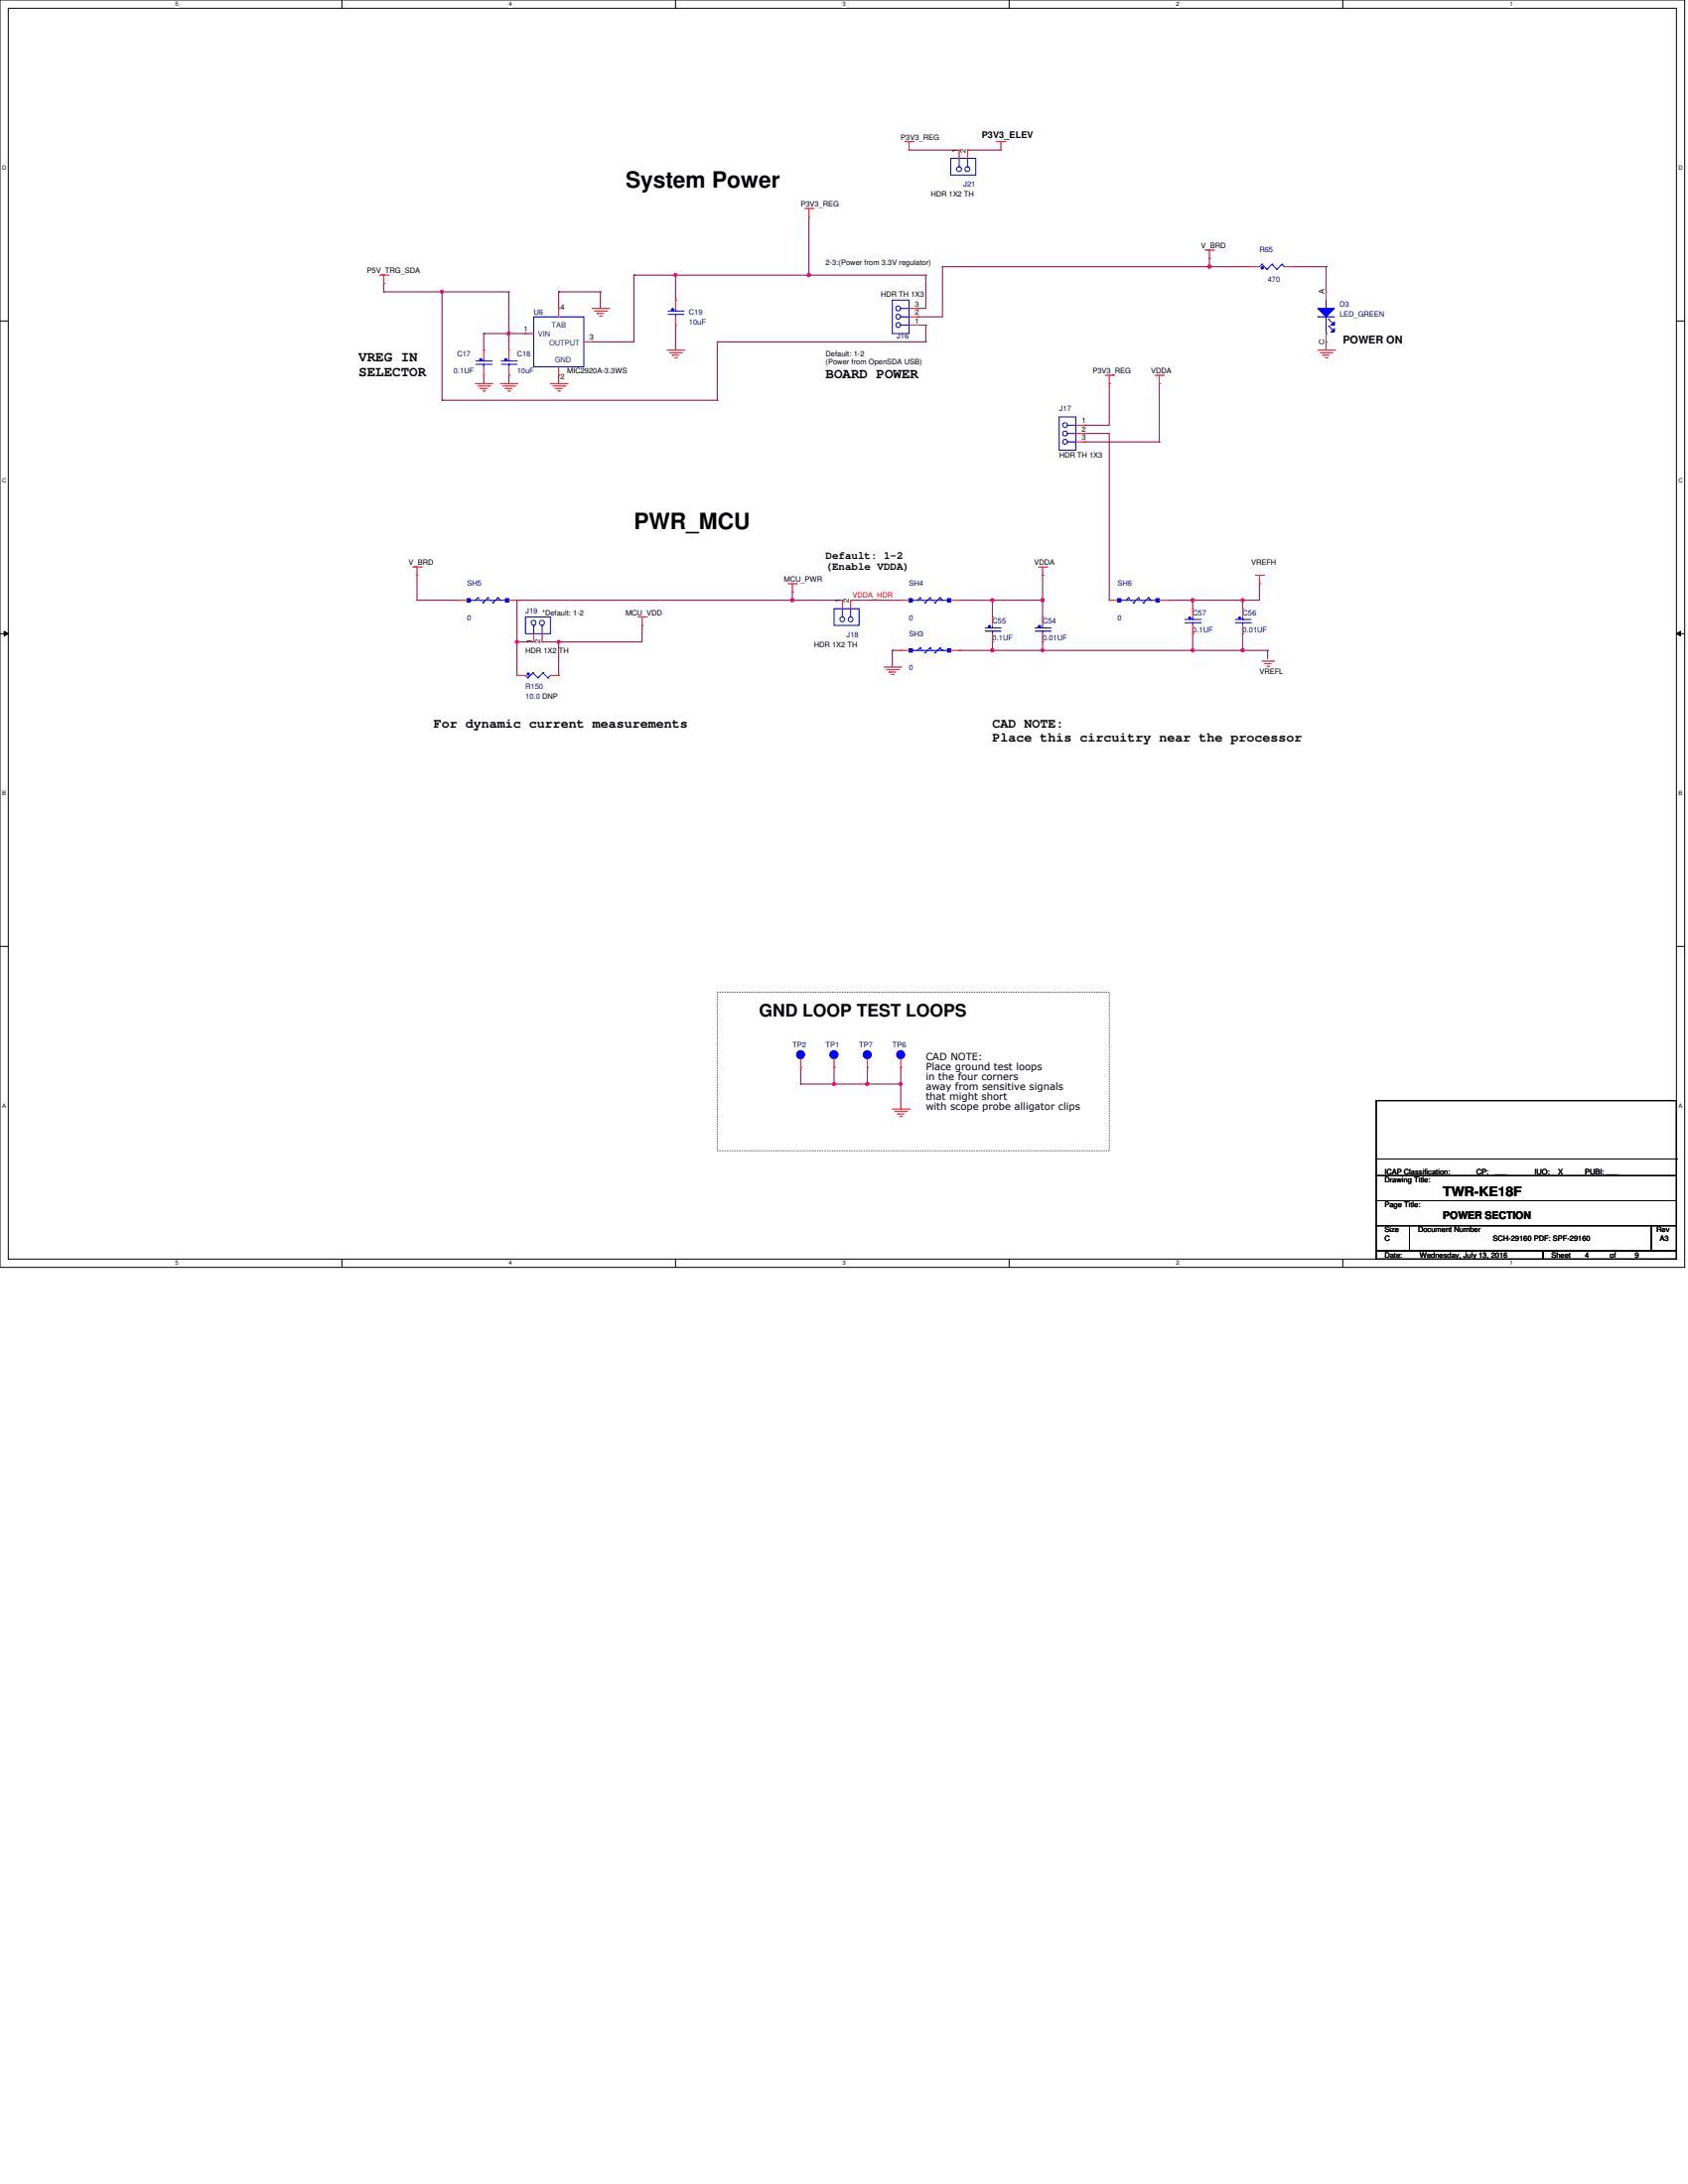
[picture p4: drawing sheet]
<svg xmlns="http://www.w3.org/2000/svg" width="216mm" height="279mm" viewBox="0 0 216 279" stroke-linecap="round" stroke-linejoin="round" font-family="sans-serif">
<path d="M0 0h215.5v162.1h-215.5zM1.1 1.1h213.3v160h-213.3z" fill="none" stroke="#000" stroke-width=".13"/>
<g fill="#fff">
<path d="M22.4 .1h.4v.9h-.4z"/>
<path d="M22.4 161.2h.4v.8h-.4z"/>
</g>
<path d="M43.7 0v1.1M43.7 161.1v1" fill="none" stroke="#000" stroke-width=".13"/>
<g fill="#fff">
<path d="M65.1 .1h.4v.9h-.4z"/>
<path d="M65.1 161.2h.4v.8h-.4z"/>
</g>
<path d="M86.4 0v1.1M86.4 161.1v1" fill="none" stroke="#000" stroke-width=".13"/>
<g fill="#fff">
<path d="M107.7 .1h.4v.9h-.4z"/>
<path d="M107.7 161.2h.4v.8h-.4z"/>
</g>
<path d="M129.1 0v1.1M129.1 161.1v1" fill="none" stroke="#000" stroke-width=".13"/>
<g fill="#fff">
<path d="M150.4 .1h.4v.9h-.4z"/>
<path d="M150.4 161.2h.4v.8h-.4z"/>
</g>
<path d="M171.7 0v1.1M171.7 161.1v1" fill="none" stroke="#000" stroke-width=".13"/>
<g fill="#fff">
<path d="M193.1 .1h.4v.9h-.4z"/>
<path d="M193.1 161.2h.4v.8h-.4z"/>
<path d="M.3 21.1h.5v.8h-.5z"/>
<path d="M214.7 21.1h.5v.8h-.5z"/>
<path d="M.3 61.1h.5v.8h-.5z"/>
<path d="M214.7 61.1h.5v.8h-.5z"/>
</g>
<path d="M0 41.1h1.1M214.4 41.1h1.1" fill="none" stroke="#000" stroke-width=".13"/>
<g fill="#fff">
<path d="M.3 101.1h.5v.8h-.5z"/>
<path d="M214.7 101.1h.5v.8h-.5z"/>
</g>
<path d="M0 81.1h1.1M.5 80.8l.6 .3-.6 .3zM214.4 81.1l.5-.3v.6zM214.4 81.1h1.1" fill="none" stroke="#000" stroke-width=".13"/>
<path d="M.5 80.8l.6 .3-.6 .3zM214.4 81.1l.5-.3v.6z" fill="#000"/>
<g fill="#fff">
<path d="M.3 141.1h.5v.8h-.5z"/>
<path d="M214.7 141.1h.5v.8h-.5z"/>
</g>
<path d="M0 121.1h1.1M91.7 126.9h50.2v20.3h-50.2zM214.4 121.1h1.1" fill="none" stroke="#000" stroke-width=".13"/>
<path d="M66.1 76.8h35.2M101.3 76.8h.1" fill="none" stroke="#800040" stroke-width=".13"/>
<circle cx="101.3" cy="76.8" r=".2" fill="#f0f"/>
<circle cx="101.3" cy="76.8" r=".2" fill="none" stroke="#f0f" stroke-width=".13"/>
<path d="M53.3 76.8h.1M53.3 73.6v3.2M126.9 76.8h.1M126.9 76.8h6.4M126.9 76.8v2.1M133.3 76.8h.1M158.9 76.8h.1M158.9 76.8h2.2" fill="none" stroke="#800040" stroke-width=".13"/>
<circle cx="126.9" cy="76.8" r=".2" fill="#f0f"/>
<circle cx="126.9" cy="76.8" r=".2" fill="none" stroke="#f0f" stroke-width=".13"/>
<path d="M133.3 76.8h.1M133.3 76.8v2.1M133.3 82.1h.1M133.3 82.1v1.1" fill="none" stroke="#800040" stroke-width=".13"/>
<circle cx="133.3" cy="76.8" r=".2" fill="#f0f"/>
<circle cx="133.3" cy="76.8" r=".2" fill="none" stroke="#f0f" stroke-width=".13"/>
<path d="M133.3 73.6h.1M133.3 73.6v3.2M114.1 83.2h.1M114.1 83.2h1.1M114.1 83.2v2.1M126.9 83.2h.1M126.9 83.2h6.4" fill="none" stroke="#800040" stroke-width=".13"/>
<circle cx="126.9" cy="83.2" r=".2" fill="#f0f"/>
<circle cx="126.9" cy="83.2" r=".2" fill="none" stroke="#f0f" stroke-width=".13"/>
<path d="M149.4 76.8h.1M149.4 76.8h3.1M152.5 76.8h.1M152.5 76.8v1.1M158.9 76.8h.1M158.9 76.8v1.1M133.3 83.2h19.2M152.5 83.2h.1M158.9 83.2h.1M158.9 83.2h3.2M162.1 83.2h.1M162.1 83.2v1.1" fill="none" stroke="#800040" stroke-width=".13"/>
<circle cx="133.3" cy="83.2" r=".2" fill="#f0f"/>
<circle cx="133.3" cy="83.2" r=".2" fill="none" stroke="#f0f" stroke-width=".13"/>
<path d="M152.5 76.8h6.4M158.9 76.8h.1" fill="none" stroke="#800040" stroke-width=".13"/>
<circle cx="152.5" cy="76.8" r=".2" fill="#f0f"/>
<circle cx="152.5" cy="76.8" r=".2" fill="none" stroke="#f0f" stroke-width=".13"/>
<circle cx="158.9" cy="76.8" r=".2" fill="#f0f"/>
<circle cx="158.9" cy="76.8" r=".2" fill="none" stroke="#f0f" stroke-width=".13"/>
<path d="M158.9 81.1h.1M158.9 81.1v2.1" fill="none" stroke="#800040" stroke-width=".13"/>
<circle cx="158.9" cy="83.2" r=".2" fill="#f0f"/>
<circle cx="158.9" cy="83.2" r=".2" fill="none" stroke="#f0f" stroke-width=".13"/>
<g fill="none" stroke="#800040" stroke-width=".13">
<path d="M101.3 76.8h.1M101.3 76.8h6.4M108.8 76.8h.1M108.8 76.8h6.4M161.1 74.7h.1M161.1 74.7v2.1M122.7 83.2h.1M126.9 82.1h.1M126.9 82.1v1.1h-4.2M152.5 83.2h.1M152.5 81.1h.1M152.5 83.2h6.4"/>
<path d="M152.5 81.1v2.1"/>
</g>
<circle cx="152.5" cy="83.2" r=".2" fill="#f0f"/>
<circle cx="152.5" cy="83.2" r=".2" fill="none" stroke="#f0f" stroke-width=".13"/>
<path d="M102.4 136.5h.1M102.4 138.7h.1M102.4 136.5v2.2M106.7 136.5h.1M106.7 138.7h.1M106.7 136.5v2.2M110.9 136.5h.1M110.9 136.5v2.2h-8.5" fill="none" stroke="#800040" stroke-width=".13"/>
<circle cx="110.9" cy="138.7" r=".2" fill="#f0f"/>
<circle cx="110.9" cy="138.7" r=".2" fill="none" stroke="#f0f" stroke-width=".13"/>
<circle cx="106.7" cy="138.7" r=".2" fill="#f0f"/>
<circle cx="106.7" cy="138.7" r=".2" fill="none" stroke="#f0f" stroke-width=".13"/>
<path d="M115.2 136.5h.1M115.2 136.5v2.2" fill="none" stroke="#800040" stroke-width=".13"/>
<circle cx="115.2" cy="138.7" r=".2" fill="#f0f"/>
<circle cx="115.2" cy="138.7" r=".2" fill="none" stroke="#f0f" stroke-width=".13"/>
<path d="M81.1 35.2h.1M81.1 35.2h5.3M101.3 75.7h.1M101.3 75.7v1.1M110.9 138.7h.1M110.9 138.7h4.3M115.2 138.7h.1M115.2 138.7v3.2" fill="none" stroke="#800040" stroke-width=".13"/>
<circle cx="86.4" cy="35.2" r=".2" fill="#f0f"/>
<circle cx="86.4" cy="35.2" r=".2" fill="none" stroke="#f0f" stroke-width=".13"/>
<path d="M71.5 37.3h.1M71.5 37.3h5.3M71.5 37.3v2.2M76.8 37.3h.1M76.8 37.3v2.2M120.5 34.1h34.2M154.7 34.1h.1M71.5 48h.1M71.5 48v1.1" fill="none" stroke="#800040" stroke-width=".13"/>
<circle cx="154.7" cy="34.1" r=".2" fill="#f0f"/>
<circle cx="154.7" cy="34.1" r=".2" fill="none" stroke="#f0f" stroke-width=".13"/>
<path d="M65.1 37.3h.1M65.1 37.3v5.4M81.1 35.2h.1M81.1 35.2v8.5h-5.4M154.7 33.1h.1M154.7 33.1v1M65.1 48h.1M65.1 48v1.1M75.7 43.7h.1M91.7 43.7h26.7M118.4 43.7h.1" fill="none" stroke="#800040" stroke-width=".13"/>
<circle cx="65.1" cy="42.7" r=".2" fill="#f0f"/>
<circle cx="65.1" cy="42.7" r=".2" fill="none" stroke="#f0f" stroke-width=".13"/>
<path d="M49.1 36.3h.1M49.1 37.3h.1M49.1 36.3v1M49.1 37.3h7.4M65.1 42.7h.1M65.1 42.7v2.1" fill="none" stroke="#800040" stroke-width=".13"/>
<circle cx="56.5" cy="37.3" r=".2" fill="#f0f"/>
<circle cx="56.5" cy="37.3" r=".2" fill="none" stroke="#f0f" stroke-width=".13"/>
<g fill="none" stroke="#800040" stroke-width=".13">
<path d="M56.5 37.3h.1M56.5 37.3h8.6M103.5 35.2h.1M103.5 27.7v7.5M53.3 76.8h5.4M58.7 76.8h.1M122.7 76.8h.1M122.7 76.8h4.2M66.1 82.1h.1M66.1 82.1v4.3M66.1 82.1h2.2M71.5 82.1h.1"/>
<path d="M71.5 82.1h10.6"/>
</g>
<circle cx="71.4" cy="82.1" r=".2" fill="#f0f"/>
<circle cx="71.4" cy="82.1" r=".2" fill="none" stroke="#f0f" stroke-width=".13"/>
<path d="M66.1 76.8h.1M66.1 76.8v5.3M69.3 82.1h.1M69.3 82.1h2.2" fill="none" stroke="#800040" stroke-width=".13"/>
<circle cx="66.1" cy="82.1" r=".2" fill="#f0f"/>
<circle cx="66.1" cy="82.1" r=".2" fill="none" stroke="#f0f" stroke-width=".13"/>
<g fill="none" stroke="#800040" stroke-width=".13">
<path d="M56.5 37.3v13.9M103.5 35.2h.1M103.5 35.2h14.9M118.4 35.2h.1M118.4 35.2v4.3M120.5 34.1h.1M120.5 34.1v6.4h-3.2M169.6 34.1h.1M169.6 34.1v3.2M56.5 51.2h.1M56.5 51.2h35.2M61.9 42.7h.1"/>
<path d="M61.9 49.1h.1M61.9 44.8h.1M61.9 42.7h3.2M61.9 42.7v2.1M61.9 48v1.1M91.7 51.2h.1M91.7 43.7h.1M91.7 43.7v7.5M117.3 40.5h.1M117.3 41.6h.1M117.3 41.6h1.1M118.4 41.6h.1"/>
<path d="M118.4 41.6v2.1M169.6 43.7h.1M169.6 43.7v1.1"/>
</g>
<circle cx="103.5" cy="35.2" r=".2" fill="#f0f"/>
<circle cx="103.5" cy="35.2" r=".2" fill="none" stroke="#f0f" stroke-width=".13"/>
<g fill="none" stroke="#800040" stroke-width=".13">
<path d="M116.3 19.2h.1M116.3 19.2h6.4M123.7 19.2h.1M123.7 19.2h4.3M86.4 35.2h.1M86.4 38.4h.1M86.4 35.2h17.1M86.4 35.2v3.2M117.3 39.5h.1M117.3 39.5h1.1M154.7 34.1h.1M154.7 34.1h5.3"/>
<path d="M165.4 34.1h4.2M169.6 34.1h.1M65.1 42.7h2.1M67.2 42.7h.1M86.4 41.6h.1M86.4 41.6v3.2M138.7 54.4h.1M138.7 55.5h.1M138.7 56.5h.1M138.7 55.5h3.2v21.3M138.7 56.5h9.6M141.9 49.1h.1"/>
<path d="M141.9 49.1v5.3h-3.2M148.3 56.5h.1M148.3 49.1v7.4M141.9 76.8h.1M71.5 86.4h.1M71.5 82.1v4.3M82.1 80h.1M82.1 80v2.1"/>
</g>
<g fill="none" stroke="#f00" stroke-width=".13">
<path d="M115.7 18.1h1.1M116.3 19.2h.1M116.3 18.1v1.1M116.8 18.1h.1M122.7 19.2h.1M122.7 19.2v1.1M123.7 19.2h.1M123.7 19.2v1.1M127.5 18.1h1M128 19.2h.1M128 18.1v1.1M128.5 18.1h.1"/>
<path d="M48.5 35.2h1.1M49.1 36.3h.1M49.1 35.2v1.1M49.6 35.2h.1M75.7 39.5h2.2M76.1 39.8h1.5M77.6 39.8h.1M77.9 39.5h.1M102.9 26.7h1.1M103.5 27.7h.1M103.5 26.7v1M104 26.7h.1"/>
<path d="M154.1 32h1.1M154.7 33.1h.1M154.7 32v1.1M155.2 32h.1M60.8 49.1h2.1M61.1 49.4h1.5M61.4 49.7h.1M61.4 49.7h.9M61.8 50h.2M62 50h.1M62.6 49.4h.1M62.9 49.1h.1"/>
<path d="M64 49.1h2.1M64.3 49.4h1.5M64.6 49.7h.1M64.6 49.7h.9M65 50h.2M65.2 50h.1M65.8 49.4h.1M66.1 49.1h.1M70.4 49.1h2.1M70.7 49.4h1.5M71 49.7h.1M71 49.7h.9"/>
<path d="M71.4 50h.2M71.6 50h.1M72.2 49.4h.1M72.5 49.1h.1M76.4 40.1h.1M76.4 40.1h.8M76.7 40.4h.2M76.9 40.4h.1M85.3 44.8h2.2M85.7 45.1h1.4M86 45.4h.1M86 45.4h.8"/>
<path d="M86.3 45.8h.2M86.5 45.8h.1M87.1 45.1h.1M87.5 44.8h.1M141.4 48h1M141.9 49.1h.1M141.9 48v1.1M142.4 48h.1M147.7 48h1.1M148.3 49.1h.1M148.3 48v1.1M148.8 48h.1"/>
<path d="M168.6 44.8h2.1M168.9 45.1h1.4M169.2 45.4h.1M169.2 45.4h.8M169.5 45.8h.2M169.7 45.8h.1M170.3 45.1h.1M170.7 44.8h.1M52.8 72.5h1.1M53.3 73.6h.1M53.3 72.5v1.1M53.9 72.5h.1"/>
<path d="M81.6 78.9h1.1M82.1 78.9v1.1M82.7 78.9h.1M100.8 74.7h1.1M101.3 75.7h.1M101.3 74.7v1M101.9 74.7h.1M132.8 72.5h1.1M133.3 73.6h.1M133.3 72.5v1.1M133.9 72.5h.1M160.5 73.6h1.1"/>
<path d="M161.1 74.7h.1M161.1 73.6v1.1M161.6 73.6h.1M82.1 80h.1M113.1 85.3h2.1M113.4 85.7h1.5M113.7 86h.1M113.7 86h.9M114 86.3h.2M114.2 86.3h.1M114.9 85.7h.1M115.2 85.3h.1"/>
<path d="M161.4 84.6h1.5M161.7 84.9h.1M161.7 84.9h.9M162 85.2h.2M162.2 85.2h.1M162.9 84.6h.1M114.1 141.9h2.2M114.5 142.2h1.5M114.8 142.5h.1M114.8 142.5h.8M115.1 142.8h.2M115.3 142.8h.1"/>
<path d="M116 142.2h.1M116.3 141.9h.1"/>
</g>
<path d="M176 150.4h38.4v3.2h-38.4zM176 153.6h38.4v3.2h-38.4zM176 156.8h4.3v3.2h-4.3zM176 140.8h38.4v9.6h-38.4zM176 148.3h38.4M180.3 156.8h30.9v3.2h-30.9zM211.2 156.8h3.2v3.2h-3.2zM214.4 148.3h.1M176 160h21.4v1.1h-21.4zM197.4 160h17v1.1h-17z" fill="none" stroke="#000" stroke-width=".13"/>
<g fill="none" stroke="#00f" stroke-width=".13">
<path d="M121.6 20.3h3.2v2.1h-3.2zM122.7 21.3h.1M122.7 20.3v1M123.7 21.3h.1M123.7 20.3v1M60.8 76.8h.1M60.8 76.8h3.2M61.1 76.5h.1M61.1 76.5l-.3 .3M62.4 76.5h.1M62.4 76.5l-.6 .6M63.7 76.5h.1"/>
<path d="M63.7 76.5l-.7 .6M63.7 76.5l.3 .3M64 76.8h.1"/>
<circle cx="122.7" cy="21.6" r=".31"/>
<circle cx="123.7" cy="21.6" r=".31"/>
</g>
<path d="M61.1 76.5l.7 .6M61.8 77.1h.1M62.4 76.5l.6 .6M63 77.1h.1" fill="none" stroke="#00f" stroke-width=".13" stroke-dasharray=".2 .2 0 .2 0 .2"/>
<path d="M59.7 76.6h.5v.4h-.5z" fill-rule="evenodd" fill="#00f"/>
<path d="M59.7 76.6h.5v.4h-.5zM60.2 76.8h.1M60.2 76.8h.6M64 76.8h.6M64.6 76.8h.1" fill="none" stroke="#00f" stroke-width=".13"/>
<path d="M64.6 76.6h.5v.4h-.5z" fill-rule="evenodd" fill="#00f"/>
<path d="M64.6 76.6h.5v.4h-.5zM158 79.7h1.9M158 79.2h1.9M158.9 79.7h.1M158.9 79.7v.3M159.9 79.7h.1M159.9 79.2h.1" fill="none" stroke="#00f" stroke-width=".13"/>
<path d="M58.7 76.8h.1M58.7 76.8h1M65.1 76.8h1M66.1 76.8h.1" fill="none" stroke="#f00" stroke-width=".13"/>
<circle cx="158.6" cy="79.1" r=".15" fill="#00f"/>
<g fill="none" stroke="#00f" stroke-width=".13">
<path d="M114.1 38.4h2.2v4.3h-2.2zM115.2 39.5h.1M115.2 39.5h1.1M115.2 41.6h.1M115.2 40.5h.1M115.2 41.6h1.1M115.2 40.5h1.1M158.9 79.2h.1M158.9 78.9v.3M117.3 83.2h.1M117.3 83.2h3.2M117.7 82.9h.1"/>
<path d="M117.7 82.9l-.4 .3M118.9 82.9h.1M118.9 82.9l-.6 .6M120.2 82.9h.1M120.2 82.9l-.6 .6M120.2 82.9l.3 .3M120.5 83.2h.1"/>
<circle cx="114.9" cy="39.5" r=".32"/>
<circle cx="114.9" cy="41.6" r=".31"/>
<circle cx="114.9" cy="40.5" r=".31"/>
<circle cx="158.6" cy="79.1" r=".15"/>
</g>
<path d="M116.3 39.5h1M117.3 39.5h.1M116.3 41.6h1M116.3 40.5h1M117.3 41.6h.1M117.3 40.5h.1M158.9 77.9h.1M158.9 77.9v1M158.9 81.1h.1M158.9 80v1.1" fill="none" stroke="#f00" stroke-width=".13"/>
<path d="M117.7 82.9l.6 .6M118.3 83.5h.1M118.9 82.9l.7 .6M119.6 83.5h.1" fill="none" stroke="#00f" stroke-width=".13" stroke-dasharray=".2 .2 0 .2 0 .2"/>
<path d="M116.3 83h.4v.4h-.4z" fill-rule="evenodd" fill="#00f"/>
<path d="M116.3 83h.4v.4h-.4zM116.7 83.2h.1M116.7 83.2h.6M120.5 83.2h.7M121.2 83.2h.1" fill="none" stroke="#00f" stroke-width=".13"/>
<path d="M121.2 83h.4v.4h-.4z" fill-rule="evenodd" fill="#00f"/>
<path d="M117.3 76.8h.1M117.3 76.8h3.2M117.7 76.5h.1M117.7 76.5l-.4 .3M118.9 76.5h.1M118.9 76.5l-.6 .6M120.2 76.5h.1M120.2 76.5l-.6 .6M120.2 76.5l.3 .3M120.5 76.8h.1M121.2 83h.4v.4h-.4z" fill="none" stroke="#00f" stroke-width=".13"/>
<path d="M115.2 83.2h.1M115.2 83.2h1.1M121.6 83.2h1.1M122.7 83.2h.1" fill="none" stroke="#f00" stroke-width=".13"/>
<path d="M117.7 76.5l.6 .6M118.3 77.1h.1M118.9 76.5l.7 .6M119.6 77.1h.1" fill="none" stroke="#00f" stroke-width=".13" stroke-dasharray=".2 .2 0 .2 0 .2"/>
<path d="M116.3 76.6h.4v.4h-.4z" fill-rule="evenodd" fill="#00f"/>
<path d="M116.3 76.6h.4v.4h-.4zM116.7 76.8h.1M116.7 76.8h.6M120.5 76.8h.7M121.2 76.8h.1" fill="none" stroke="#00f" stroke-width=".13"/>
<path d="M121.2 76.6h.4v.4h-.4z" fill-rule="evenodd" fill="#00f"/>
<path d="M121.2 76.6h.4v.4h-.4z" fill="none" stroke="#00f" stroke-width=".13"/>
<path d="M115.2 76.8h.1M115.2 76.8h1.1M121.6 76.8h1.1M122.7 76.8h.1" fill="none" stroke="#f00" stroke-width=".13"/>
<path d="M168.6 39.5h2.1l-1.1 1z" fill="#00f"/>
<path d="M168.6 39.5h2.1l-1.1 1z" fill="none" stroke="#00f" stroke-width=".13"/>
<path d="M170.2 41.6l.5-.4v.4z" fill="#00f"/>
<path d="M170.2 41.6l.5-.4v.4z" fill="none" stroke="#00f" stroke-width=".13"/>
<path d="M170.2 42.5l.5-.5v.5z" fill="#00f"/>
<g fill="none" stroke="#00f" stroke-width=".13">
<path d="M169.6 39.5h.1M169.6 38.4v1.1M168.6 40.5h.1M168.6 40.5h2.1M169.6 42.7h.1M169.6 40.5v2.2M169.9 40.9h.1M169.9 41.7h.1M169.9 40.9l.6 .5M169.9 41.7l.6 .5M170.2 42.5l.5-.5v.5zM151.6 79.7h1.9"/>
<path d="M151.6 79.2h1.9M152.5 79.7h.1M152.5 79.7v.3M153.5 79.7h.1M153.5 79.2h.1"/>
</g>
<path d="M169.6 37.3h.1M169.6 37.3v1.1M169.6 43.7h.1M169.6 42.7v1" fill="none" stroke="#f00" stroke-width=".13"/>
<circle cx="152.2" cy="79.1" r=".15" fill="#00f"/>
<g fill="none" stroke="#00f" stroke-width=".13">
<path d="M144 76.8h.1M144 76.8h3.2M144.3 76.5h.1M144.3 76.5l-.3 .3M145.6 76.5h.1M145.6 76.5l-.6 .6M146.9 76.5h.1M146.9 76.5l-.7 .6M146.9 76.5l.3 .3M147.2 76.8h.1M152.5 79.2h.1M152.5 78.9v.3"/>
<circle cx="152.2" cy="79.1" r=".15"/>
</g>
<path d="M152.5 77.9h.1M152.5 77.9v1M152.5 81.1h.1M152.5 80v1.1" fill="none" stroke="#f00" stroke-width=".13"/>
<path d="M144.3 76.5l.7 .6M145 77.1h.1M145.6 76.5l.6 .6M146.2 77.1h.1" fill="none" stroke="#00f" stroke-width=".13" stroke-dasharray=".2 .2 0 .2 0 .2"/>
<path d="M142.9 76.6h.5v.4h-.5z" fill-rule="evenodd" fill="#00f"/>
<path d="M142.9 76.6h.5v.4h-.5zM143.4 76.8h.1M143.4 76.8h.6M147.2 76.8h.6M147.8 76.8h.1" fill="none" stroke="#00f" stroke-width=".13"/>
<path d="M147.8 76.6h.5v.4h-.5z" fill-rule="evenodd" fill="#00f"/>
<g fill="none" stroke="#00f" stroke-width=".13">
<path d="M147.8 76.6h.5v.4h-.5zM67.2 86.4l.3 .3M67.5 86.7h.1M68.2 86.1h.1M68.2 86.1l-.7 .6M68.2 86.1l.6 .6M68.8 86.7h.1M69.4 86.1h.1M69.4 86.1l-.6 .6M69.4 86.1l.7 .6M70.1 86.7h.1M70.4 86.4h.1"/>
<path d="M70.4 86.4l-.3 .3"/>
</g>
<path d="M141.9 76.8h.1M141.9 76.8h1M148.3 76.8h1.1M149.4 76.8h.1" fill="none" stroke="#f00" stroke-width=".13"/>
<circle cx="67.6" cy="86.2" r=".15" fill="#00f"/>
<g fill="none" stroke="#00f" stroke-width=".13">
<path d="M68.3 40.5h6.4v6.4h-6.4zM126 80.8h1.9M126 80.3h1.9M126.9 80.8h.1M126.9 80.8v.3M127.9 80.8h.1M127.9 80.3h.1"/>
<circle cx="67.6" cy="86.2" r=".15"/>
</g>
<path d="M71.5 39.5h.1M71.5 39.5v1M67.2 42.7h.1M67.2 42.7h1.1M71.5 48h.1M71.5 46.9v1.1M74.7 43.7h1M75.7 43.7h.1M66.1 86.4h.1M66.1 86.4h1.1M70.4 86.4h1.1M71.5 86.4h.1" fill="none" stroke="#f00" stroke-width=".13"/>
<circle cx="126.6" cy="80.2" r=".15" fill="#00f"/>
<g fill="none" stroke="#00f" stroke-width=".13">
<path d="M67.2 78.9h3.2v2.2h-3.2zM68.3 80h.1M68.3 80v1.1M69.3 80h.1M69.3 80v1.1M126.9 80.3h.1M126.9 80v.3"/>
<circle cx="68.2" cy="79.7" r=".32"/>
<circle cx="69.3" cy="79.7" r=".32"/>
<circle cx="126.6" cy="80.2" r=".15"/>
</g>
<path d="M126.9 78.9h.1M126.9 78.9v1.1M68.3 82.1h.1M68.3 81.1v1M69.3 82.1h.1M69.3 81.1v1M126.9 82.1h.1M126.9 81.1v1" fill="none" stroke="#f00" stroke-width=".13"/>
<circle cx="102.4" cy="134.9" r=".52" fill="#00f"/>
<circle cx="102.4" cy="134.9" r=".52" fill="none" stroke="#00f" stroke-width=".13"/>
<path d="M102.4 136.5h.1M102.4 135.5v1" fill="none" stroke="#f00" stroke-width=".13"/>
<circle cx="106.7" cy="134.9" r=".52" fill="#00f"/>
<g fill="none" stroke="#00f" stroke-width=".13">
<path d="M60.9 46.6h1.9M60.9 46.2h1.9M61.9 46.6h.1M61.9 46.6v.3M62.8 46.6h.1M62.8 46.2h.1M135.5 53.3h2.1v4.3h-2.1zM136.5 54.4h.1M136.5 55.5h.1M136.5 56.5h.1M136.5 54.4h1.1M136.5 55.5h1.1"/>
<path d="M136.5 56.5h1.1M106.7 77.9h3.2v2.1h-3.2zM107.7 78.9h.1M107.7 77.9v1M108.8 78.9h.1M108.8 77.9v1"/>
<circle cx="136.2" cy="55.5" r=".32"/>
<circle cx="136.2" cy="56.5" r=".31"/>
<circle cx="136.2" cy="54.4" r=".31"/>
<circle cx="107.7" cy="79.2" r=".31"/>
<circle cx="108.8" cy="79.2" r=".31"/>
<circle cx="106.7" cy="134.9" r=".52"/>
</g>
<path d="M137.6 54.4h1.1M137.6 55.5h1.1M137.6 56.5h1.1M138.7 54.4h.1M138.7 55.5h.1M138.7 56.5h.1M107.7 76.8h.1M107.7 76.8v1.1M108.8 76.8h.1M108.8 76.8v1.1M106.7 136.5h.1M106.7 135.5v1" fill="none" stroke="#f00" stroke-width=".13"/>
<circle cx="61.5" cy="46" r=".15" fill="#00f"/>
<g fill="none" stroke="#00f" stroke-width=".13">
<path d="M61.9 46.2h.1M61.9 45.9v.3M64.1 46.6h1.9M64.1 46.2h1.9M65.1 46.6h.1M65.1 46.6v.3M66 46.6h.1M66 46.2h.1"/>
<circle cx="61.5" cy="46" r=".15"/>
</g>
<path d="M61.9 44.8h.1M61.9 48h.1M61.9 44.8v1.1M61.9 46.9v1.1" fill="none" stroke="#f00" stroke-width=".13"/>
<circle cx="64.7" cy="46" r=".15" fill="#00f"/>
<g fill="none" stroke="#00f" stroke-width=".13">
<path d="M65.1 46.2h.1M65.1 45.9v.3"/>
<circle cx="64.7" cy="46" r=".15"/>
</g>
<path d="M65.1 44.8h.1M65.1 48h.1M65.1 44.8v1.1M65.1 46.9v1.1" fill="none" stroke="#f00" stroke-width=".13"/>
<circle cx="110.9" cy="134.9" r=".52" fill="#00f"/>
<g fill="none" stroke="#00f" stroke-width=".13">
<path d="M161.4 33.8h.1M161.4 33.8l-.3 .3M161.4 33.8l.6 .7M162 34.5h.1M162.7 33.8h.1M162.7 33.8l-.7 .7M162.7 33.8l.6 .7M163.3 34.5h.1M164 33.8h.1M164 33.8l-.7 .7M164 33.8l.3 .3M164.3 34.1h.1"/>
<circle cx="110.9" cy="134.9" r=".52"/>
</g>
<path d="M110.9 136.5h.1M110.9 135.5v1" fill="none" stroke="#f00" stroke-width=".13"/>
<path d="M161.3 34.2h.2v.2h-.2z" fill-rule="evenodd" fill="#00f"/>
<path d="M85.4 39.8h2M87.4 39.8h.1M161.3 34.2h.2v.2h-.2zM85.4 40.2h2M86.4 40.2h.1M86.4 40.2v.3M87.4 40.2h.1" fill="none" stroke="#00f" stroke-width=".13"/>
<path d="M160 34.1h.1M160 34.1h1.1M164.3 34.1h1.1M165.4 34.1h.1" fill="none" stroke="#f00" stroke-width=".13"/>
<path d="M85.9 39.5h.2v.2h-.2z" fill-rule="evenodd" fill="#00f"/>
<path d="M85.9 39.5h.2v.2h-.2zM86.4 39.8h.1M86.4 39.5v.3M132.4 80.8h1.9M132.4 80.3h1.9M133.3 80.8h.1M133.3 80.8v.3M134.3 80.8h.1M134.3 80.3h.1" fill="none" stroke="#00f" stroke-width=".13"/>
<path d="M86.4 38.4h.1M86.4 38.4v1.1M86.4 41.6h.1M86.4 40.5v1.1" fill="none" stroke="#f00" stroke-width=".13"/>
<path d="M132.8 80.1h.3v.2h-.3z" fill-rule="evenodd" fill="#00f"/>
<path d="M132.8 80.1h.3v.2h-.3zM133.3 80.3h.1M133.3 80v.3" fill="none" stroke="#00f" stroke-width=".13"/>
<path d="M133.3 78.9h.1M133.3 78.9v1.1M133.3 82.1h.1M133.3 81.1v1" fill="none" stroke="#f00" stroke-width=".13"/>
<circle cx="115.2" cy="134.9" r=".52" fill="#00f"/>
<circle cx="115.2" cy="134.9" r=".52" fill="none" stroke="#00f" stroke-width=".13"/>
<path d="M115.2 136.5h.1M115.2 135.5v1" fill="none" stroke="#f00" stroke-width=".13"/>
<circle cx="101.3" cy="76.8" r=".2" fill="#f0f"/>
<circle cx="101.3" cy="76.8" r=".2" fill="none" stroke="#f0f" stroke-width=".13"/>
<circle cx="126.9" cy="76.8" r=".2" fill="#f0f"/>
<circle cx="126.9" cy="76.8" r=".2" fill="none" stroke="#f0f" stroke-width=".13"/>
<circle cx="133.3" cy="76.8" r=".2" fill="#f0f"/>
<circle cx="133.3" cy="76.8" r=".2" fill="none" stroke="#f0f" stroke-width=".13"/>
<circle cx="126.9" cy="83.2" r=".2" fill="#f0f"/>
<circle cx="126.9" cy="83.2" r=".2" fill="none" stroke="#f0f" stroke-width=".13"/>
<circle cx="133.3" cy="83.2" r=".2" fill="#f0f"/>
<circle cx="133.3" cy="83.2" r=".2" fill="none" stroke="#f0f" stroke-width=".13"/>
<circle cx="152.5" cy="76.8" r=".2" fill="#f0f"/>
<circle cx="152.5" cy="76.8" r=".2" fill="none" stroke="#f0f" stroke-width=".13"/>
<circle cx="158.9" cy="76.8" r=".2" fill="#f0f"/>
<circle cx="158.9" cy="76.8" r=".2" fill="none" stroke="#f0f" stroke-width=".13"/>
<circle cx="158.9" cy="83.2" r=".2" fill="#f0f"/>
<circle cx="158.9" cy="83.2" r=".2" fill="none" stroke="#f0f" stroke-width=".13"/>
<circle cx="152.5" cy="83.2" r=".2" fill="#f0f"/>
<circle cx="152.5" cy="83.2" r=".2" fill="none" stroke="#f0f" stroke-width=".13"/>
<circle cx="110.9" cy="138.7" r=".2" fill="#f0f"/>
<circle cx="110.9" cy="138.7" r=".2" fill="none" stroke="#f0f" stroke-width=".13"/>
<circle cx="106.7" cy="138.7" r=".2" fill="#f0f"/>
<circle cx="106.7" cy="138.7" r=".2" fill="none" stroke="#f0f" stroke-width=".13"/>
<circle cx="115.2" cy="138.7" r=".2" fill="#f0f"/>
<circle cx="115.2" cy="138.7" r=".2" fill="none" stroke="#f0f" stroke-width=".13"/>
<circle cx="86.4" cy="35.2" r=".2" fill="#f0f"/>
<circle cx="86.4" cy="35.2" r=".2" fill="none" stroke="#f0f" stroke-width=".13"/>
<circle cx="154.7" cy="34.1" r=".2" fill="#f0f"/>
<circle cx="154.7" cy="34.1" r=".2" fill="none" stroke="#f0f" stroke-width=".13"/>
<circle cx="65.1" cy="42.7" r=".2" fill="#f0f"/>
<circle cx="65.1" cy="42.7" r=".2" fill="none" stroke="#f0f" stroke-width=".13"/>
<circle cx="56.5" cy="37.3" r=".2" fill="#f0f"/>
<circle cx="56.5" cy="37.3" r=".2" fill="none" stroke="#f0f" stroke-width=".13"/>
<circle cx="71.4" cy="82.1" r=".2" fill="#f0f"/>
<circle cx="71.4" cy="82.1" r=".2" fill="none" stroke="#f0f" stroke-width=".13"/>
<circle cx="66.1" cy="82.1" r=".2" fill="#f0f"/>
<circle cx="66.1" cy="82.1" r=".2" fill="none" stroke="#f0f" stroke-width=".13"/>
<circle cx="103.5" cy="35.2" r=".2" fill="#f0f"/>
<circle cx="103.5" cy="35.2" r=".2" fill="none" stroke="#f0f" stroke-width=".13"/>
<g font-size="2.9">
<text x="80" y="24">System Power</text>
<text x="81.1" y="67.7">PWR_MCU</text>
</g>
<text font-size="2.2" x="97.1" y="130.1">GND LOOP TEST LOOPS</text>
<g font-size="1.8">
<text x="45.9" y="46.3">VREG IN</text>
<text x="45.9" y="48.1">SELECTOR</text>
<text x="105.6" y="48.4">BOARD POWER</text>
</g>
<g font-size="1.7">
<text x="55.5" y="93.1">For dynamic current measurements</text>
<text x="126.9" y="93.1">CAD NOTE:</text>
<text x="126.9" y="94.8">Place this circuitry near the processor</text>
<text x="184.6" y="153.1">TWR-KE18F</text>
</g>
<g font-size="1.4">
<text x="171.7" y="44">POWER ON</text>
<text x="105.6" y="71.6">Default: 1-2</text>
<text x="105.6" y="72.9">(Enable VDDA)</text>
<text x="184.6" y="156">POWER SECTION</text>
</g>
<g font-size="1.3">
<text x="118.4" y="135.7">CAD NOTE:</text>
<text x="118.4" y="137">Place ground test loops</text>
<text x="118.4" y="138.2">in the four corners</text>
<text x="118.4" y="139.5">away from sensitive signals</text>
<text x="118.4" y="140.8">that might short</text>
<text x="118.4" y="142">with scope probe alligator clips</text>
</g>
<text font-size="1.2" x="125.6" y="17.7">P3V3_ELEV</text>
<g font-size="1">
<text x="115.2" y="17.9">P3V3_REG</text>
<text x="122.4" y="19.5" transform="rotate(-90 122.4 19.5)">1</text>
<text x="123.5" y="19.5" transform="rotate(-90 123.5 19.5)">2</text>
<text x="102.4" y="26.4">P3V3_REG</text>
<text x="119" y="25.2">HDR 1X2 TH</text>
<text x="46.9" y="35">P5V_TRG_SDA</text>
<text x="105.6" y="33.9">2-3:(Power from 3.3V regulator)</text>
<text x="153.6" y="31.8">V_BRD</text>
<text x="71.7" y="39.6">4</text>
<text x="112.6" y="38">HDR TH 1X3</text>
<text x="117" y="41.4">1</text>
<text x="117" y="40.3">2</text>
<text x="117" y="39.2">3</text>
<text x="169.4" y="37.7" transform="rotate(-90 169.4 37.7)">A</text>
<text x="67" y="42.4">1</text>
<text x="72.5" y="47.8">MIC2920A-3.3WS</text>
<text x="75.4" y="43.5">3</text>
<text x="105.6" y="45.6">Default: 1-2</text>
<text x="105.6" y="46.6">(Power from OpenSDA USB)</text>
<text x="139.7" y="47.8">P3V3_REG</text>
<text x="147.2" y="47.8">VDDA</text>
<text x="169.4" y="44.1" transform="rotate(-90 169.4 44.1)">C</text>
<text x="71.7" y="48.5">2</text>
<text x="135.5" y="58.5">HDR TH 1X3</text>
<text x="138.3" y="54.2">1</text>
<text x="138.3" y="55.2">2</text>
<text x="138.3" y="56.3">3</text>
<text x="52.3" y="72.3">V_BRD</text>
<text x="100.3" y="74.4">MCU_PWR</text>
<text x="107.5" y="77.1" transform="rotate(-90 107.5 77.1)">1</text>
<text x="108.6" y="77.1" transform="rotate(-90 108.6 77.1)">2</text>
<text x="132.3" y="72.3">VDDA</text>
<text x="160" y="72.3">VREFH</text>
<text x="67.2" y="83.5">HDR 1X2 TH</text>
<text x="68" y="82.3" transform="rotate(-90 68 82.3)">1</text>
<text x="69.1" y="82.3" transform="rotate(-90 69.1 82.3)">2</text>
<text x="80" y="78.7">MCU_VDD</text>
<text x="104.1" y="82.8">HDR 1X2 TH</text>
<text x="161.1" y="86.2">VREFL</text>
<text x="177.1" y="154.5">Page Title:</text>
<text x="177.1" y="151.3">Drawing Title:</text>
<text x="177.1" y="150.2">ICAP Classification:</text>
<text x="188.8" y="150.2">CP:</text>
<text x="191.2" y="150.1">___</text>
<text x="196.3" y="150.2">IUO:</text>
<text x="199.3" y="150.2">X</text>
<text x="202.7" y="150.2">PUBI: ___</text>
<text x="177.1" y="157.6">Size</text>
<text x="177.1" y="160.9">Date:</text>
<text x="177.1" y="158.7">C</text>
<text x="181.4" y="157.6">Document Number</text>
<text x="181.6" y="160.9">Wednesday, July 13, 2016</text>
<text x="190.9" y="158.7">SCH-29160 PDF: SPF-29160</text>
<text x="198.4" y="160.9">Sheet</text>
<text x="202.7" y="160.9">4</text>
<text x="205.9" y="160.9">of</text>
<text x="209.1" y="160.9">9</text>
<text x="211.9" y="157.6">Rev</text>
<text x="212.3" y="158.7">A3</text>
</g>
<g font-size="1" fill="#000080">
<text x="123.2" y="23.9">J21</text>
<text x="161.1" y="32.3">R65</text>
<text x="68.3" y="40.3">U6</text>
<text x="88.1" y="40.3">C19</text>
<text x="88.1" y="41.6">10uF</text>
<text x="162.1" y="36">470</text>
<text x="171.3" y="39.2">D3</text>
<text x="171.3" y="40.5">LED_GREEN</text>
<text x="58" y="47.8">0.1UF</text>
<text x="58.5" y="45.6">C17</text>
<text x="66.1" y="45.6">C18</text>
<text x="66.1" y="47.8">10uF</text>
<text x="114.7" y="43.3">J16</text>
<text x="135.5" y="52.6">J17</text>
<text x="59.7" y="75">SH5</text>
<text x="116.3" y="75">SH4</text>
<text x="142.9" y="75">SH6</text>
<text x="59.7" y="79.4">0</text>
<text x="67.2" y="78.5">J19 *Default: 1-2</text>
<text x="108.3" y="81.5">J18</text>
<text x="116.3" y="81.4">SH3</text>
<text x="116.3" y="79.4">0</text>
<text x="126.9" y="79.8">C55</text>
<text x="126.9" y="81.9">0.1UF</text>
<text x="133.4" y="79.8">C54</text>
<text x="133.4" y="81.9">0.01UF</text>
<text x="142.9" y="79.4">0</text>
<text x="152.5" y="78.7">C57</text>
<text x="152.5" y="80.9">0.1UF</text>
<text x="158.9" y="78.7">C56</text>
<text x="158.9" y="80.9">0.01UF</text>
<text x="67.2" y="88.1">R150</text>
<text x="67.2" y="89.4">10.0 DNP</text>
<text x="116.3" y="85.7">0</text>
<text x="101.3" y="134">TP2</text>
<text x="105.6" y="134">TP1</text>
<text x="109.9" y="134">TP7</text>
<text x="114.1" y="134">TP6</text>
</g>
<g font-size="1" fill="#004080">
<text x="70.5" y="41.9">TAB</text>
<text x="68.8" y="43.1">VIN</text>
<text x="70.2" y="44.2">OUTPUT</text>
<text x="71" y="46.4">GND</text>
</g>
<text font-size="1" fill="#f00" x="109" y="76.5">VDDA_HDR</text>
<g font-size=".8">
<text x="22.4" y=".8">5</text>
<text x="65.1" y=".8">4</text>
<text x="107.7" y=".8">3</text>
<text x="150.4" y=".8">2</text>
<text x="193.1" y=".8">1</text>
<text x=".3" y="21.7">D</text>
<text x="214.7" y="21.7">D</text>
<text x=".3" y="61.7">C</text>
<text x="214.7" y="61.7">C</text>
<text x=".3" y="101.7">B</text>
<text x="214.7" y="101.7">B</text>
<text x=".3" y="141.8">A</text>
<text x="214.7" y="141.8">A</text>
<text x="22.4" y="161.9">5</text>
<text x="65.1" y="161.9">4</text>
<text x="107.7" y="161.9">3</text>
<text x="150.4" y="161.9">2</text>
<text x="193.1" y="161.9">1</text>
</g>
</svg>
